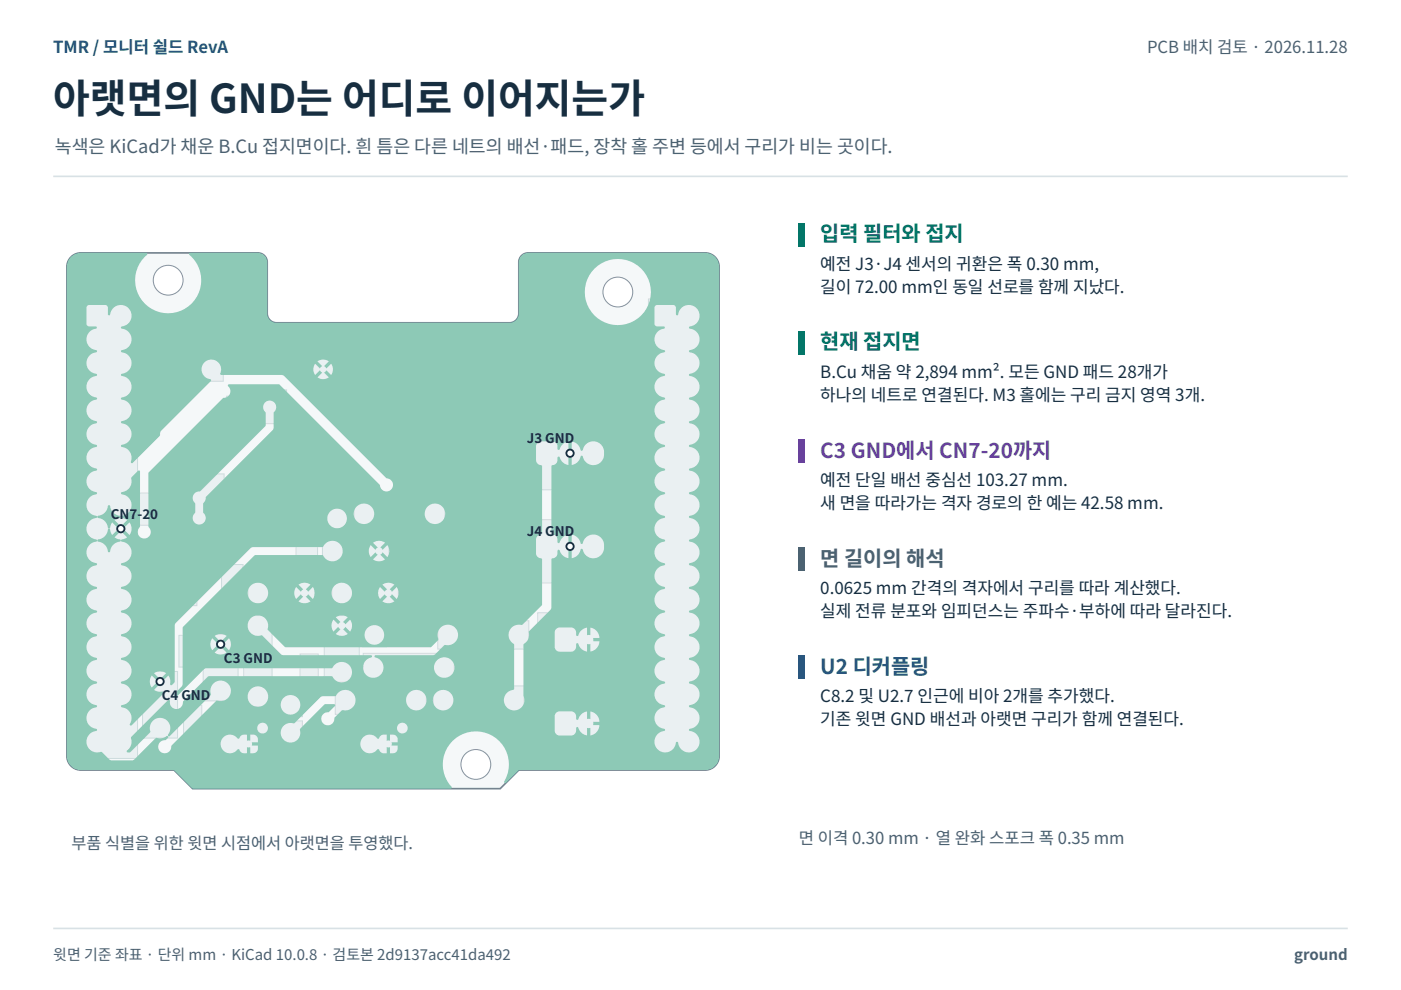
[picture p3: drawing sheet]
<svg xmlns="http://www.w3.org/2000/svg" width="297mm" height="210mm" viewBox="0 0 297 210" stroke-linecap="round" stroke-linejoin="round" font-family="sans-serif">
<path d="M11.3 37.4h274.5" fill="none" stroke="#d8e1e5" stroke-width=".35"/>
<path d="M14.9 54.7l.7-.6 1.3-.5h37.8a1.97 1.97 0 0 1 2 2v10.9a1.96 1.96 0 0 0 1.9 1.9h49.4a1.96 1.96 0 0 0 2-1.9v-10.9a1.96 1.96 0 0 1 2-2h37.5a2.95 2.95 0 0 1 3 3v103.7a2.95 2.95 0 0 1-3 3h-39.5l-4 3.9h-65.1l-4-3.9h-19.8a2.95 2.95 0 0 1-2.9-3v-103.7l.2-1.2z" fill="#f5f8f9" stroke="#718590" stroke-width=".35"/>
<path d="M48.1 84h3.9v6.8h-3.9z" fill="#eaf0f2" stroke="#d0dbdf" stroke-width=".21"/>
<circle cx="131" cy="61.9" r="3.2" fill="#fff" stroke="#8295a0" stroke-width=".21"/>
<g fill="#eaf0f2" stroke="#d0dbdf" stroke-width=".21">
<path d="M114 129.9h16.7v13.5h-16.7z"/>
<path d="M43.1 134.5h7.4v14.1h-7.4z"/>
<path d="M63.6 130.3h3.9v6.7h-3.9z"/>
<path d="M114 147.7h16.7v13.4h-16.7z"/>
<path d="M59.1 152.8h5v5.1h-5z"/>
<path d="M30 134.7h3.9v6.7h-3.9z"/>
<path d="M76.9 132.1h5v5h-5z"/>
<path d="M70.3 122h14.2v7.4h-14.2z"/>
<path d="M30.2 142.4h7.4v14.1h-7.4z"/>
<path d="M32.2 100.5h15.3v11.3h-15.3z"/>
<path d="M52.6 122h14.1v7.4h-14.1z"/>
<path d="M91.8 145.4h19.3v6.1h-19.3z"/>
<path d="M66 75.8h5v5h-5z"/>
<path d="M49 101.1h15.3v7.7h-15.3z"/>
<path d="M92.8 131.6h19.3v6h-19.3z"/>
<path d="M62.8 111.8h4.5v9.1h-4.5z"/>
<path d="M63.6 138.7h3.9v6.7h-3.9z"/>
<path d="M30.1 129.2h6.7v3.9h-6.7z"/>
<path d="M38.9 149.5h3.9v6.8h-3.9z"/>
<path d="M69 107.4h5v5h-5z"/>
<path d="M51.7 130.5h6v19.3h-6z"/>
<path d="M68.4 113.1h14.1v7.4h-14.1z"/>
<path d="M73.4 152.4h14.4v12.5h-14.4z"/>
<path d="M110 110.2h21.7v13.4h-21.7z"/>
<path d="M43.8 152.4h14.4v12.5h-14.4z"/>
<path d="M59.1 146.9h5v5.1h-5z"/>
<path d="M77 138.5h19.3v6h-19.3z"/>
<path d="M47 119.7h4.5v9.1h-4.5z"/>
</g>
<circle cx="100.9" cy="162.1" r="3.2" fill="#fff" stroke="#8295a0" stroke-width=".21"/>
<path d="M34 113.2h7.8v15.2h-7.8z" fill="#eaf0f2" stroke="#d0dbdf" stroke-width=".21"/>
<circle cx="35.7" cy="59.4" r="3.2" fill="#fff" stroke="#8295a0" stroke-width=".21"/>
<g fill="#eaf0f2" stroke="#d0dbdf" stroke-width=".21">
<path d="M37.9 134.7h3.9v6.7h-3.9z"/>
<path d="M52.6 82.7h8.2v7.1h-8.2z"/>
<path d="M71.1 145.4h19.3v6.1h-19.3z"/>
<path d="M68.8 130.5h7.4v14.1h-7.4z"/>
<path d="M75 105.9h19.3v6.1h-19.3z"/>
<path d="M42.3 75.8h5v5h-5z"/>
<path d="M110 90.4h21.7v13.5h-21.7z"/>
<path d="M28.1 104.5h4v6.9h-4z"/>
<path d="M137.5 63.4h12.1v97.4h-12.1z"/>
<path d="M17.1 63.4h12.1v97.4h-12.1z"/>
</g>
<g fill="#8dc9b6">
<path d="M22.9 112.2h.4l.5 1.2 .9-.9 .5 .5-.9 .9 1.2 .5v.4a2.47 2.47 0 0 0-2.2 2.2h-.4a2.48 2.48 0 0 0-2.2-2.2v-.4a2.47 2.47 0 0 0 2.2-2.2z" fill-rule="evenodd"/>
<path d="M22.9 107.2h.4a2.51 2.51 0 0 0 2.2 2.2v.4l-1.2 .5 .9 .9-.5 .5-.9-.9-.5 1.2h-.4a2.48 2.48 0 0 0-2.2-2.2v-.4a2.46 2.46 0 0 0 2.2-2.2z" fill-rule="evenodd"/>
<path d="M14.9 54.7l1-.8 1.2-.3h13.9l.2 .3a7 7 0 0 0-.7 10.3 7 7 0 0 0 10.3 0 7 7 0 0 0-.7-10.3l.2-.3 14.8 .1a2.01 2.01 0 0 1 1.4 1.2l.2 .7v11l.1 .7 .4 .6 .6 .4 .7 .1h49.7l1.1-.4 .6-1 .1-5.1h14a7 7 0 0 0 5.3 6.8 7 7 0 0 0 7.9-3.5h1.6l.1 3.8 .3 .2 1.7 .1v.3a2.34 2.34 0 0 0-2.1 2.4 2.34 2.34 0 0 0 2.1 2.3l.1 .2-.2 .2a2.31 2.31 0 0 0-2 2.4 2.31 2.31 0 0 0 2.1 2.2l.1 .3-.2 .1a2.31 2.31 0 0 0-2 2.4 2.31 2.31 0 0 0 2.1 2.2l.1 .3-.2 .1a2.31 2.31 0 0 0-2 2.4 2.31 2.31 0 0 0 2.1 2.2l.1 .3-.2 .2a2.31 2.31 0 0 0-2 2.3 2.31 2.31 0 0 0 2.1 2.3l.1 .2-.2 .2a2.31 2.31 0 0 0-2 2.3 2.31 2.31 0 0 0 2.1 2.3l.1 .2-.2 .2a2.31 2.31 0 0 0-2 2.4 2.31 2.31 0 0 0 2.1 2.2l.1 .2-.2 .2a2.31 2.31 0 0 0-2 2.4 2.31 2.31 0 0 0 2.1 2.2l.1 .3-.2 .1a2.31 2.31 0 0 0-2 2.4 2.31 2.31 0 0 0 2.1 2.2l.1 .3-.2 .1a2.31 2.31 0 0 0-2 2.4 2.31 2.31 0 0 0 2.1 2.2l.1 .3-.2 .2a2.31 2.31 0 0 0-2 2.3 2.31 2.31 0 0 0 2.1 2.3l.1 .2-.2 .2a2.31 2.31 0 0 0-2 2.3 2.31 2.31 0 0 0 2.1 2.3l.1 .2-.2 .2a2.31 2.31 0 0 0-2 2.4 2.31 2.31 0 0 0 2.1 2.2l.1 .3-.2 .1a2.31 2.31 0 0 0-2 2.4 2.31 2.31 0 0 0 2.1 2.2l.1 .3-.2 .1a2.31 2.31 0 0 0-2 2.4 2.31 2.31 0 0 0 2.1 2.2l.1 .3-.2 .2a2.31 2.31 0 0 0-2 2.3 2.31 2.31 0 0 0 2.1 2.3l.1 .2-.2 .2a2.31 2.31 0 0 0-2 2.3 2.31 2.31 0 0 0 2.1 2.3l.1 .2-.2 .2a2.29 2.29 0 0 0-2 2.4 2.29 2.29 0 0 0 2.3 2.2 2.29 2.29 0 0 0 2.3-2.3h.2l.2 .2a2.29 2.29 0 0 0 2.4 2 2.29 2.29 0 0 0 2.2-2.3 2.29 2.29 0 0 0-2.3-2.3v-.2l.2-.2a2.3 2.3 0 0 0 2-2.3 2.3 2.3 0 0 0-2.2-2.3v-.2l.2-.2a2.31 2.31 0 0 0 2-2.4 2.31 2.31 0 0 0-2.2-2.2v-.3l.2-.1a2.31 2.31 0 0 0 2-2.4 2.31 2.31 0 0 0-2.2-2.2v-.3l.2-.1a2.31 2.31 0 0 0 2-2.4 2.31 2.31 0 0 0-2.2-2.2v-.3l.2-.2a2.31 2.31 0 0 0 2-2.3 2.31 2.31 0 0 0-2.2-2.3v-.2l.2-.2a2.31 2.31 0 0 0 2-2.3 2.31 2.31 0 0 0-2.2-2.3v-.2l.2-.2a2.31 2.31 0 0 0 2-2.4 2.31 2.31 0 0 0-2.2-2.2v-.2l.2-.2a2.31 2.31 0 0 0 2-2.4 2.31 2.31 0 0 0-2.2-2.2v-.3l.2-.1a2.3 2.3 0 0 0 2-2.4 2.3 2.3 0 0 0-2.2-2.2v-.3l.2-.2a2.31 2.31 0 0 0 2-2.3 2.31 2.31 0 0 0-2.2-2.2v-.3l.2-.2a2.31 2.31 0 0 0 2-2.3 2.31 2.31 0 0 0-2.2-2.3v-.2l.2-.2a2.31 2.31 0 0 0 2-2.3 2.31 2.31 0 0 0-2.2-2.3v-.2l.2-.2a2.3 2.3 0 0 0 2-2.4 2.3 2.3 0 0 0-2.2-2.2v-.3l.2-.1a2.31 2.31 0 0 0 2-2.4 2.31 2.31 0 0 0-2.2-2.2v-.3l.2-.1a2.31 2.31 0 0 0 2-2.4 2.31 2.31 0 0 0-2.2-2.2v-.3l.2-.2a2.31 2.31 0 0 0 2-2.3 2.31 2.31 0 0 0-2.2-2.3v-.2l.2-.2a2.31 2.31 0 0 0 2-2.3 2.31 2.31 0 0 0-2.2-2.3v-.2l.2-.2a2.29 2.29 0 0 0 2-2.4 2.29 2.29 0 0 0-2.3-2.2 2.29 2.29 0 0 0-2.3 2.2l-.2 .1-.2-.2v-1.6l-.4-.4h-3.6l-.3 .1-.2 .4h-1.6l.3-.6a7 7 0 0 0-5.1-9.6 7 7 0 0 0-8.4 6.9h-14v-6.4a1.96 1.96 0 0 1 1.3-1.8l.7-.1h37.5l.8 .1 .8 .4 .7 .6 .4 .7 .3 1.2v103.7l-.2 .9-.5 1-1.1 .8-.8 .2-39.9 .1-2.7 2.7h-.3l-.1-.3a7 7 0 0 0-1.9-9.3 7 7 0 0 0-9.4 1.1 7 7 0 0 0 .2 9.4l-.3 .3h-54.5l-4.1-3.9h-19.8l-1.2-.3a2.96 2.96 0 0 1-1.7-2.2v-95.6h4.1v3.6l.5 .4 1.6 .1 .1 .2-.1 .2a2.3 2.3 0 0 0-2.1 2.4 2.3 2.3 0 0 0 2.2 2.2l.1 .2-.2 .2a2.31 2.31 0 0 0-2.1 2.4 2.31 2.31 0 0 0 2.2 2.2l.1 .3-.2 .1a2.31 2.31 0 0 0-2.1 2.4 2.31 2.31 0 0 0 2.2 2.2l.1 .3-.2 .1a2.31 2.31 0 0 0-2.1 2.4 2.31 2.31 0 0 0 2.2 2.2l.1 .3-.2 .2a2.31 2.31 0 0 0-2.1 2.3 2.31 2.31 0 0 0 2.2 2.3l.1 .2-.2 .2a2.31 2.31 0 0 0-2.1 2.3 2.31 2.31 0 0 0 2.2 2.3l.1 .2-.2 .2a2.3 2.3 0 0 0-2.1 2.4 2.3 2.3 0 0 0 2.2 2.2l.1 .2-.2 .2a2.31 2.31 0 0 0-2.1 2.4 2.31 2.31 0 0 0 2.2 2.2l.1 .3-.2 .1a2.31 2.31 0 0 0-2.1 2.4 2.31 2.31 0 0 0 2.2 2.2l.1 .3-.2 .1a2.3 2.3 0 0 0-2.1 2.4 2.3 2.3 0 0 0 2.2 2.2l.1 .3-.2 .2a2.31 2.31 0 0 0-2.1 2.3 2.31 2.31 0 0 0 2.2 2.3l.1 .2-.2 .2a2.3 2.3 0 0 0-2.1 2.3 2.3 2.3 0 0 0 2.2 2.3l.1 .2-.2 .2a2.31 2.31 0 0 0-2.1 2.4 2.31 2.31 0 0 0 2.2 2.2l.1 .3-.2 .1a2.31 2.31 0 0 0-2.1 2.4 2.31 2.31 0 0 0 2.2 2.2l.1 .3-.2 .1a2.31 2.31 0 0 0-2.1 2.4 2.31 2.31 0 0 0 2.2 2.2l.1 .3-.2 .2a2.31 2.31 0 0 0-2.1 2.3 2.31 2.31 0 0 0 2.2 2.3l.1 .2-.2 .2a2.31 2.31 0 0 0-2.1 2.3 2.31 2.31 0 0 0 2.2 2.3l.1 .2-.2 .2a2.3 2.3 0 0 0-2 2.8 2.3 2.3 0 0 0 3.1 1.6l1.7 1.7 .4 .1h4.4l.4-.1 4.6-4.6 .3-.1a2.35 2.35 0 0 0 2.1-.4l.3 .3-.5 .6a1.44 1.44 0 0 0-1.7 1.3 1.44 1.44 0 0 0 1.5 1.5 1.44 1.44 0 0 0 1.4-1.6l.1-.2h10.3a2.01 2.01 0 0 0 1.5 1.8 2.01 2.01 0 0 0 2.1-.9l.3 .1 .5 .7 1.2 .1v-1.3h.7v1.3a1.37 1.37 0 0 0 1.5-.5l.1-1.1h-1.3v-.2h23l.1 .4a2.01 2.01 0 0 0 1.6 1.4 2.01 2.01 0 0 0 2-.9l.2 .1 .6 .7 1.1 .1v-1.3h.7v1.3a1.37 1.37 0 0 0 1.5-.5l.1-1.1h-1.3v-.7h1.3a1.37 1.37 0 0 0-.5-1.5l-1.1-.1v1.3h-.7v-1.3a1.37 1.37 0 0 0-1.5 .5l-.2 .3h-.2a2 2 0 0 0-2.4-.7 2 2 0 0 0-1.3 2h-23v-.5h1.3a1.37 1.37 0 0 0-.5-1.5l-1.1-.1v1.3h-.7v-1.3a1.37 1.37 0 0 0-1.6 .5l-.1 .3h-.3a2 2 0 0 0-2.3-.7 2 2 0 0 0-1.3 2h-10.3l3.7-3.7h14.3v.3a1.14 1.14 0 0 0 .8 1 1.14 1.14 0 0 0 1.2-.3h3v.4a2.09 2.09 0 0 0 2.5 1.8 2.09 2.09 0 0 0 1.6-2.7l.3-.5h20.3a1.15 1.15 0 0 0 1.4 1.3 1.15 1.15 0 0 0 .5-1.9 1.15 1.15 0 0 0-1.9 .4v.2h-20.3l4.9-4.8 2.2-.1v.4l-1.2 1.2a1.44 1.44 0 0 0-1.7 1.4 1.44 1.44 0 0 0 1.5 1.5 1.44 1.44 0 0 0 1.4-1.7l.3-.3h46.3v3.2l.3 .6 .7 .4h2.5a1.31 1.31 0 0 0 1.1-1.8l.2-.1 .2 .2a2.24 2.24 0 0 0 1.9 1.6v-1.6h.7v1.6h.1a2.26 2.26 0 0 0 1.8-2.2h-1.4v-.7h1.4v-.1a2.26 2.26 0 0 0-1.9-2.1v1.7h-.7v-1.7l-.2 .1a2.44 2.44 0 0 0-1.8 1.7h-.2l-.2-.2a1.18 1.18 0 0 0-1-1.6h-2.7l-.5 .3-.3 .7h-46.3l1.2-1.2h.2a2.18 2.18 0 0 0 2.7-2.3h10.7v.3a2.18 2.18 0 0 0 2.3 2 2.18 2.18 0 0 0 2-2.3h1.4v.3a2.18 2.18 0 0 0 2.3 2 2.18 2.18 0 0 0 2-2.3h10.7v.3a2.19 2.19 0 0 0 2.8 1.9 2.19 2.19 0 0 0 1.4-3v-10.9a2.26 2.26 0 0 0 1.1-2.6h5.5v3.4a1.07 1.07 0 0 0 1 .8h2.7a1.35 1.35 0 0 0 .9-1.7l.2-.1 .2 .1a2.24 2.24 0 0 0 1.9 1.7v-1.7h.7v1.7l.1-.1a2.26 2.26 0 0 0 1.8-2.1h-1.4v-.7h1.4v-.2a2.26 2.26 0 0 0-1.9-2v1.6h-.7v-1.6h-.2a2.44 2.44 0 0 0-1.8 1.7h-.2l-.2-.2a1.18 1.18 0 0 0-1-1.6l-2.7 .1-.5 .2-.3 .7h-5.5l4.7-4.9 .1-10.5 .2-.2a1.2 1.2 0 0 0 1.1-1.6l.1-.2h.3a2.4 2.4 0 0 0 1.9 1.7v-1.6h.7v1.6h.2a2.9 2.9 0 0 0 1.9-1.9h.2a2.3 2.3 0 0 0 2.4 2 2.3 2.3 0 0 0 2.2-2.1l-.1-1.1a2.29 2.29 0 0 0-2.2-1.9 2.29 2.29 0 0 0-2.3 2h-.2l-.2-.2a2.25 2.25 0 0 0-1.9-1.7v1.6h-.7v-1.6h-.2a2.44 2.44 0 0 0-1.7 1.7h-.3l-.1-.2a1.18 1.18 0 0 0-1-1.6l-.3-.2v-14.2l.2-.3a1.2 1.2 0 0 0 1.1-1.6l.1-.2 .3 .1a2.4 2.4 0 0 0 1.9 1.7v-1.6h.7v1.6h.2a2.9 2.9 0 0 0 1.9-2l.2 .1a2.3 2.3 0 0 0 2.4 1.9 2.3 2.3 0 0 0 2.2-2.1l-.1-1.1a2.3 2.3 0 0 0-2.3-1.8 2.3 2.3 0 0 0-2.2 1.9l-.2 .1-.2-.2a2.25 2.25 0 0 0-1.9-1.8v1.6h-.7v-1.6h-.2a2.44 2.44 0 0 0-1.7 1.7l-.3 .1-.1-.2a1.18 1.18 0 0 0-1-1.6h-2.6l-.6 .3-.3 .7v3a1.13 1.13 0 0 0 1.1 1.1l.1 .2v14.2l-.2 .2a1.06 1.06 0 0 0-1 1v3.2a1.44 1.44 0 0 0 1.2 1v9.8l-4.2 4.2a2.21 2.21 0 0 0-2.7 1.3 2.21 2.21 0 0 0 1 2.8v9.4l-.1 .3a2.21 2.21 0 0 0-2.1 2h-10.7v-.4a2.18 2.18 0 0 0-2.3-1.6 2.18 2.18 0 0 0-2 2h-1.4v-.4a2.18 2.18 0 0 0-2.3-1.6 2.18 2.18 0 0 0-2 2h-10.7l-.1-.4a2.21 2.21 0 0 0-1.9-1.6 2.21 2.21 0 0 0-2.2 1.3h-2.8l-.4 .2-5.5 5.5-.3 .1a2.09 2.09 0 0 0-2.7 1.8h-3l.1-.1a1.15 1.15 0 0 0-.5-1.8 1.15 1.15 0 0 0-1.6 .9h-14.3l5.6-5.6 .3-.1a2.15 2.15 0 0 0 2.6-1h3.8v.4a2.18 2.18 0 0 0 1.4 1.8 2.18 2.18 0 0 0 2.3-.5h3.3v.4a2.08 2.08 0 0 0 3.2 1.6 2.08 2.08 0 0 0 0-3.5 2.08 2.08 0 0 0-3.2 1.5h-3.3l.1-.1a2.18 2.18 0 0 0-.8-3.4 2.18 2.18 0 0 0-3 1.8h-3.8l.1-.2a2.19 2.19 0 0 0-2-3 2.19 2.19 0 0 0-2.1 3l-8.7 8.8h-.3l-.1-.2a2.22 2.22 0 0 0-1.2-3.7 2.22 2.22 0 0 0-2.5 3l-4.2 4.3h-.6l-.2-.2a2.53 2.53 0 0 0 .9-2.9l7.8-8h.3l.1 .2a1.43 1.43 0 0 0 1.4 1.7 1.43 1.43 0 0 0 1.5-1.6l5.3-5.3h26.1l.2 .1a2.18 2.18 0 0 0 3.4 .6 2.18 2.18 0 0 0-.2-3.4 2.18 2.18 0 0 0-3.3 .9l-26.7 .1-.4 .1-5.6 5.7h-.8v-.3l1.7-1.7 .1-.4v-8.7h5.9l.1 .7 .3 .8 1-1 .5 .4-1 1.1 .1 .1a2.16 2.16 0 0 0 2.5-.1l-1.1-1.1 .5-.4 1 1 .1-.2a2.16 2.16 0 0 0-.1-2.4l-1 1-.5-.5 1.1-1-.2-.1a2.16 2.16 0 0 0-2.4 .1l1 1-.5 .5-1-1-.4 1.1h-5.9v-3.3l.5-.6h13.3v.3a2.23 2.23 0 0 0 3 1.9l4.1 4.1 .4 .1h18.6l.3 .2-.1 .2a2.18 2.18 0 0 0-1.8 2.4 2.18 2.18 0 0 0 2.3 2 2.18 2.18 0 0 0 2-2.3h10.7v.3a2.18 2.18 0 0 0 3.3 1.7 2.18 2.18 0 0 0 0-3.7 2.18 2.18 0 0 0-3.3 1.7h-10.7v-.4a2.84 2.84 0 0 0-1.9-1.8l.2-.3h12.2l.4-.1 2-2 .2-.1a2.18 2.18 0 0 0 2.7-2.1 2.18 2.18 0 0 0-2.7-2.1 2.18 2.18 0 0 0-1.5 3.1l-1.6 1.6h-30.7l-3.8-3.6-.1-.3 .2-.8h13.4v.7l.4 .7 1-1 .5 .5-1 1 .1 .1a2.16 2.16 0 0 0 2.4-.1h3.6v.4a2.08 2.08 0 0 0 3.2 1.6 2.08 2.08 0 0 0 0-3.5 2.08 2.08 0 0 0-3.2 1.5h-3.6l-1-1 .5-.5 1 1 .1-.1a2.16 2.16 0 0 0-.1-2.4l-1 1-.5-.5 1-1-.1-.1a2.16 2.16 0 0 0-2.4 .1l1 1-.5 .5-1-1-.4 1.1h-13.4a2.18 2.18 0 0 0-2.2-2 2.18 2.18 0 0 0-2.2 2h-13.3l7-6.9h6.3v.3a2.18 2.18 0 0 0 2.4 2 2.18 2.18 0 0 0 2-2.3h5.5v.6l.4 .8 1-1 .5 .5-1 1 .1 .1a2.16 2.16 0 0 0 2.4-.1l-1-1 .5-.5 1 1 .4-.8v-.6h3.6v.3a2.18 2.18 0 0 0 2.3 2 2.18 2.18 0 0 0 2-2.3h5.6v.6l.4 .8 1-1 .5 .5-1 1 .1 .1a2.16 2.16 0 0 0 2.4-.1l-1-1 .5-.5 1 1 .1-.1a2.16 2.16 0 0 0-.1-2.4l-1 1-.5-.5 1-1-.1-.1a2.16 2.16 0 0 0-2.4 .1l1 1-.5 .5-1-1-.4 1.1h-5.6a2.18 2.18 0 0 0-2.1-2.1 2.18 2.18 0 0 0-2.2 2.1h-3.6l-.4-1.1-1 1-.5-.5 1-1a2.14 2.14 0 0 0-2.5 0l1 1-.5 .5-1-1-.4 1.1h-5.5a2.18 2.18 0 0 0-2.2-2.1 2.18 2.18 0 0 0-2.2 2.1h-6.3l7.9-7.9h14.4a2.2 2.2 0 0 0 2.5 1.3 2.2 2.2 0 0 0 1.7-2.3h5.5v.6l.4 .8 1-1 .5 .5-1 1 .1 .1a2.16 2.16 0 0 0 2.4-.1l-1-1 .5-.5 1 1 .1-.1a2.16 2.16 0 0 0-.1-2.4l-1 1-.5-.5 1-1-.1-.1a2.16 2.16 0 0 0-2.4 .1l1 1-.5 .5-1-1-.4 1.1h-5.5a2.21 2.21 0 0 0-1.9-2 2.21 2.21 0 0 0-2.4 1.3h-14.8l-.4 .2-16 15.9-.2 .4v12l-.5 .7h-.4a2.82 2.82 0 0 0-.4-2l-1 1-.5-.5 1-1-.1-.1a2.16 2.16 0 0 0-2.4 .1l1 1-.5 .5-1-1-.1 .2a2.16 2.16 0 0 0 .1 2.4l1-1 .5 .4-1 1.1 .7 .3h1.2l.1 .4-6.8 6.8-.3-.1-.1-.2a2.33 2.33 0 0 0-1.8-3.6l-.1-.2 .2-.2a2.31 2.31 0 0 0 2.1-2.4 2.31 2.31 0 0 0-2.2-2.2l-.1-.3 .2-.1a2.3 2.3 0 0 0 2.1-2.4 2.3 2.3 0 0 0-2.2-2.2l-.1-.3 .2-.1a2.31 2.31 0 0 0 2.1-2.4 2.31 2.31 0 0 0-2.2-2.2l-.1-.3 .2-.2a2.31 2.31 0 0 0 2.1-2.3 2.31 2.31 0 0 0-2.2-2.3l-.1-.2 .2-.2a2.31 2.31 0 0 0 2.1-2.3 2.31 2.31 0 0 0-2.2-2.3l-.1-.2 .2-.2a2.31 2.31 0 0 0 2.1-2.4 2.31 2.31 0 0 0-2.2-2.2l-.1-.2 .2-.2a2.3 2.3 0 0 0 2.1-2.4 2.3 2.3 0 0 0-2.2-2.2v-.4l1.3-.5-1-.9 .5-.5 1 .9 .1-.1a2.27 2.27 0 0 0-.1-2.5l-1 .9-.5-.5 1-.9-1.3-.5-.1-.3 .2-.2a2.31 2.31 0 0 0 2.1-2.3 2.31 2.31 0 0 0-2.2-2.2l-.1-.3 .2-.2a2.33 2.33 0 0 0 2-3l1.5-1.5h.3l.1 12a1.41 1.41 0 0 0 0 2 1.41 1.41 0 0 0 2-.2 1.41 1.41 0 0 0-.2-2v-5.9h9.4l.5 1v2a1.39 1.39 0 0 0 .3 2.4 1.39 1.39 0 0 0 1.9-1.4h25.8v.4a2.08 2.08 0 0 0 2.8 1.8 2.08 2.08 0 0 0 1-3.1h1.8v.3a2.18 2.18 0 0 0 2.3 2 2.18 2.18 0 0 0 2-2.3h10.7v.3a2.18 2.18 0 0 0 3.4 1.7 2.18 2.18 0 0 0 0-3.7 2.18 2.18 0 0 0-3.4 1.7h-10.7v-.4a2.18 2.18 0 0 0-2.3-1.6 2.18 2.18 0 0 0-2 2h-1.8l-.1-.2a2.09 2.09 0 0 0-2.2-.7 2.09 2.09 0 0 0-1.5 1.8h-25.8l-.1-.5-.4-.5v-1.9l.4-.6 .2-.8 14.1-14.2 .2-.5 .1-3.3a1.42 1.42 0 0 0 0-2.1 1.42 1.42 0 0 0-2.1 .2 1.42 1.42 0 0 0 .3 2v2.8l-13.8 13.8a1.54 1.54 0 0 0-1.6 1.6h-9.4v-5.5l15.9-15.9a1.43 1.43 0 0 0 1.4-.9 1.43 1.43 0 0 0-.5-1.6l.2-.3h10.7l21.4 21.4a1.41 1.41 0 0 0 1.5 1.3 1.41 1.41 0 0 0 1.3-1.5 1.41 1.41 0 0 0-1.5-1.3l-21.7-21.7-.4-.2h-12.9l-.2-.3 .2-1.1h19.5l.1 .8 .3 .6 1-1 .5 .5-1 1 .6 .3a2.03 2.03 0 0 0 1.8-.3l-1-1 .5-.5 1 1 .3-.6 .1-.8-.4-1-1 1-.5-.5 1-1-.2-.1a2.05 2.05 0 0 0-2.2 .1l1 1-.5 .5-1-1-.4 1h-19.5l-.1-.4a2.1 2.1 0 0 0-3.7-.6 2.1 2.1 0 0 0 1.6 3.4v.3l-10.4 10.4a1.28 1.28 0 0 0-.4 1.2l-5.8 5.7-.2 .1-.2-.2a2.37 2.37 0 0 0-2-3.3l-.1-.2 .2-.2a2.31 2.31 0 0 0 2.1-2.4 2.31 2.31 0 0 0-2.2-2.2l-.1-.3 .2-.1a2.31 2.31 0 0 0 2.1-2.4 2.31 2.31 0 0 0-2.2-2.2l-.1-.3 .2-.1a2.31 2.31 0 0 0 2.1-2.4 2.31 2.31 0 0 0-2.2-2.2l-.1-.3 .2-.2a2.31 2.31 0 0 0 2.1-2.3 2.31 2.31 0 0 0-2.2-2.3l-.1-.2 .2-.2a2.31 2.31 0 0 0 2.1-2.3 2.31 2.31 0 0 0-2.2-2.3l-.1-.2 .2-.2a2.29 2.29 0 0 0 2.1-2.4 2.29 2.29 0 0 0-2.3-2.2 2.29 2.29 0 0 0-2.3 2.2l-.3 .1-.1-.2v-1.6l-.5-.4h-3.6l-.2 .1-.3 .4h-4.1v-8.6l.1-.9z" fill-rule="evenodd"/>
</g>
<g fill="#fff" stroke="#172e40" stroke-width=".39">
<circle cx="25.6" cy="112.1" r=".78"/>
<circle cx="46.8" cy="136.6" r=".78"/>
<circle cx="120.9" cy="96.1" r=".78"/>
<circle cx="120.9" cy="115.9" r=".78"/>
<circle cx="33.9" cy="144.5" r=".78"/>
</g>
<g fill="#007466">
<path d="M169.3 47.3h1.4v4.9h-1.4z"/>
<path d="M169.3 70.2h1.4v4.9h-1.4z"/>
</g>
<path d="M169.3 93.1h1.4v5h-1.4z" fill="#67409c"/>
<path d="M169.3 116.1h1.4v4.9h-1.4z" fill="#496070"/>
<path d="M169.3 139h1.4v4.9h-1.4z" fill="#19568d"/>
<path d="M11.3 196.8h274.5" fill="none" stroke="#d8e1e5" stroke-width=".35"/>
<text font-size="8.5" fill="#172e40" x="11.3" y="24">아랫면의 GND는 어디로 이어지는가</text>
<g font-size="4.4" fill="#007466">
<text x="173.9" y="51.2">입력 필터와 접지</text>
<text x="173.9" y="74.1">현재 접지면</text>
</g>
<text font-size="4.4" fill="#67409c" x="173.9" y="97">C3 GND에서 CN7-20까지</text>
<text font-size="4.4" fill="#496070" x="173.9" y="119.9">면 길이의 해석</text>
<text font-size="4.4" fill="#19568d" x="173.9" y="142.9">U2 디커플링</text>
<text font-size="3.9" fill="#4a6171" x="11.6" y="32.5">녹색은 KiCad가 채운 B.Cu 접지면이다. 흰 틈은 다른 네트의 배선·패드, 장착 홀 주변 등에서 구리가 비는 곳이다.</text>
<g font-size="3.6" fill="#172e40">
<text x="173.9" y="57.2">예전 J3·J4 센서의 귀환은 폭 0.30 mm,</text>
<text x="173.9" y="62.1">길이 72.00 mm인 동일 선로를 함께 지났다.</text>
<text x="173.9" y="80.1">B.Cu 채움 약 2,894 mm². 모든 GND 패드 28개가</text>
<text x="173.9" y="85">하나의 네트로 연결된다. M3 홀에는 구리 금지 영역 3개.</text>
<text x="173.9" y="103">예전 단일 배선 중심선 103.27 mm.</text>
<text x="173.9" y="108">새 면을 따라가는 격자 경로의 한 예는 42.58 mm.</text>
<text x="173.9" y="125.9">0.0625 mm 간격의 격자에서 구리를 따라 계산했다.</text>
<text x="173.9" y="130.9">실제 전류 분포와 임피던스는 주파수·부하에 따라 달라진다.</text>
<text x="173.9" y="148.9">C8.2 및 U2.7 인근에 비아 2개를 추가했다.</text>
<text x="173.9" y="153.8">기존 윗면 GND 배선과 아랫면 구리가 함께 연결된다.</text>
</g>
<text font-size="3.5" fill="#19568d" x="11.3" y="11.3">TMR / 모니터 쉴드 RevA</text>
<g font-size="3.5" fill="#4a6171">
<text x="243.2" y="11.3">PCB 배치 검토 · 2026.11.28</text>
<text x="15.2" y="179.9">부품 식별을 위한 윗면 시점에서 아랫면을 투영했다.</text>
<text x="169.3" y="178.9">면 이격 0.30 mm · 열 완화 스포크 폭 0.35 mm</text>
</g>
<g font-size="3.2" fill="#4a6171">
<text x="11.3" y="203.6">윗면 기준 좌표 · 단위 mm · KiCad 10.0.8 · 검토본 2d9137acc41da492</text>
<text x="274.4" y="203.6">ground</text>
</g>
<g font-size="2.8" fill="#172e40">
<text x="111.7" y="94">J3 GND</text>
<text x="23.5" y="110">CN7-20</text>
<text x="111.7" y="113.7">J4 GND</text>
<text x="47.5" y="140.5">C3 GND</text>
<text x="34.3" y="148.4">C4 GND</text>
</g>
</svg>
